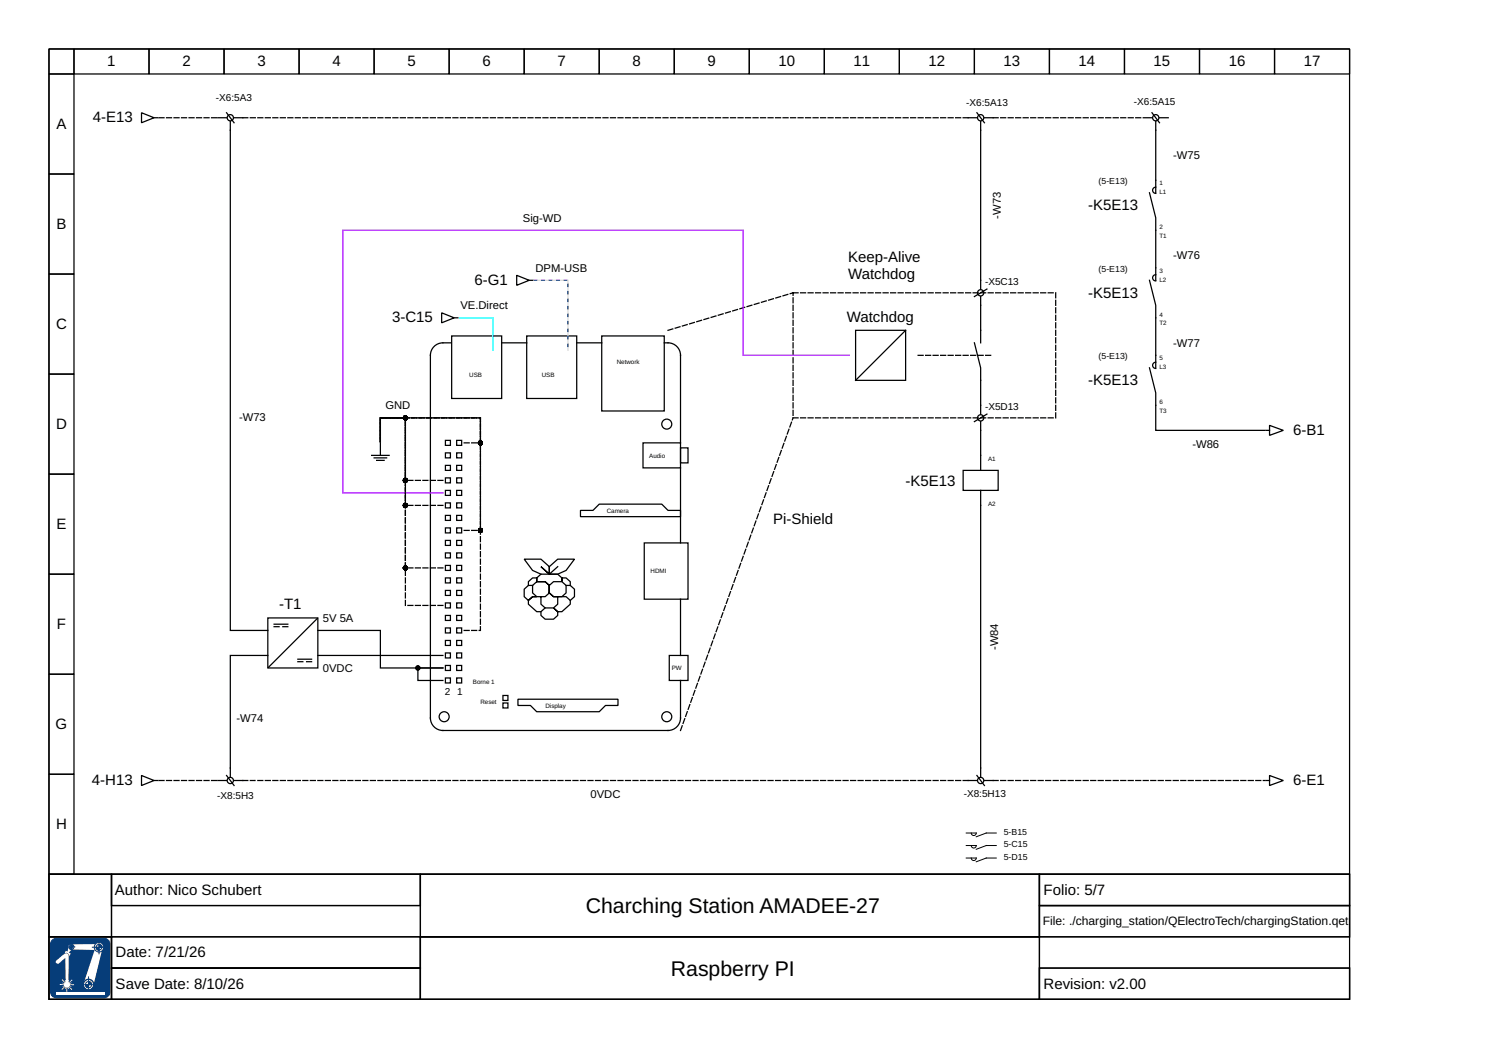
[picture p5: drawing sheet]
<svg xmlns="http://www.w3.org/2000/svg" width="297mm" height="210mm" viewBox="0 0 297 210" stroke-linecap="round" stroke-linejoin="round" font-family="sans-serif">
<g fill="none" stroke="#000" stroke-width=".25">
<path d="M9.8 9.8h260v165h-260zM9.8 9.8h5v5h-5zM9.8 14.8h5v20h-5zM14.8 9.8h15v5h-15zM29.8 9.8h15v5h-15zM44.8 9.8h15v5h-15zM59.8 9.8h15v5h-15zM74.8 9.8h15v5h-15zM89.8 9.8h15v5h-15zM104.8 9.8h15v5h-15zM119.8 9.8h15v5h-15zM134.8 9.8h15v5h-15z"/>
<path d="M149.8 9.8h15v5h-15zM164.8 9.8h15v5h-15zM179.8 9.8h15v5h-15zM194.8 9.8h15v5h-15zM209.8 9.8h15v5h-15zM224.8 9.8h15v5h-15zM239.8 9.8h15v5h-15zM254.8 9.8h15v5h-15zM9.8 34.8h5v20h-5zM9.8 54.8h5v20h-5zM9.8 74.8h5v20h-5zM9.8 94.8h5v20h-5z"/>
<path d="M9.8 114.8h5v20h-5zM9.8 134.8h5v20h-5zM9.8 154.8h5v20h-5zM9.8 174.8h260v25h-260zM9.8 174.8h12.5v12.5h-12.5zM22.3 174.8h61.7v6.2h-61.7zM84 174.8h123.8v12.5h-123.8zM207.8 174.8h62v6.2h-62zM9.8 187.3h12.5v12.5h-12.5zM207.8 181h62v6.3h-62z"/>
</g>
<path d="M10.3 188.1l.6-.5h.4h9.5a1.19 1.19 0 0 1 1.2 1.2v9.5a1.19 1.19 0 0 1-1.2 1.2h-9.5a1.19 1.19 0 0 1-1.2-1.2v-9.5z" fill-rule="evenodd" fill="#063d79"/>
<path d="M10.3 188.1l.6-.5h.4h9.5a1.19 1.19 0 0 1 1.2 1.2v9.5a1.19 1.19 0 0 1-1.2 1.2h-9.5a1.19 1.19 0 0 1-1.2-1.2v-9.5z" fill="none" stroke="#063d79" stroke-width=".2"/>
<path d="M11.2 198.4h9.7v.5h-9.7z" fill="#fff"/>
<g fill="#fff">
<path d="M13.7 189l.5-.2 4.9-.1a.91 .91 0 0 1 1.3 0 .91 .91 0 0 1 0 1.3l-1.7 7a.99 .99 0 0 1-1.3 .8 .99 .99 0 0 1-.6-1.4l2.1-6.5-4.5-.1-.6 .6 .3 .2-.3 .6a.57 .57 0 0 0-.3-.7 .57 .57 0 0 0-.7 .1l.4-.5 .3 .1z" fill-rule="evenodd"/>
<path d="M11.3 192l1.6-1.3 .6-.1a2.03 2.03 0 0 1 .2 1.8v3.6h.1l-.1 .3 .1 .1 .5-.6 .2 .1-.6 .6v.1l.4-.1-.3 .1v.2h.8v.2l-.8-.1v.1l.3 .2-.4-.1-.1 .1 .6 .6-.1 .1-.5-.6-.1 .1v.3l-.1-.3h-.2l.1 .8h-.3l.1-.8h-.1l-.2 .3 .1-.3-.1-.1-.6 .6-.1-.2 .6-.5-.1-.1-.3 .1 .3-.2v-.1h-.8v-.2l.8 .1v-.1l-.3-.2 .3 .1 .1-.2-.6-.5 .2-.1 .5 .6 .1-.1-.1-.3 .1 .1v-4.6l-1.3 1.1-.6-.1-.1-.2z" fill-rule="evenodd"/>
</g>
<circle cx="19.8" cy="189.4" r=".95" fill="none" stroke="#063d79" stroke-width=".21"/>
<g fill="none" stroke="#063d79" stroke-width=".2">
<path d="M18.4 189.4h2.3M19.8 188.4v2.4"/>
<circle cx="19.8" cy="189.4" r=".57"/>
</g>
<path d="M19.2 189.4h.6v.6a.61 .61 0 0 1-.6-.6z" fill-rule="evenodd" fill="#063d79"/>
<path d="M19.2 189.4h.6v.6a.61 .61 0 0 1-.6-.6z" fill="none" stroke="#063d79" stroke-width=".2"/>
<path d="M19.8 188.8a.61 .61 0 0 1 .6 .6h-.6z" fill-rule="evenodd" fill="#063d79"/>
<g fill="none" stroke="#063d79" stroke-width=".2">
<path d="M13.7 189.3h1.3M14.3 188.8v1.3M19.8 188.8a.61 .61 0 0 1 .6 .6h-.6z"/>
<circle cx="14.3" cy="189.3" r=".52"/>
<circle cx="14.3" cy="189.3" r=".31"/>
</g>
<path d="M14 189.3h.3v.3z" fill-rule="evenodd" fill="#063d79"/>
<path d="M14 189.3h.3v.3z" fill="none" stroke="#063d79" stroke-width=".2"/>
<path d="M14.3 189l.3 .3h-.3z" fill-rule="evenodd" fill="#063d79"/>
<g fill="none" stroke="#063d79" stroke-width=".2">
<path d="M14.3 189l.3 .3h-.3z"/>
<circle cx="17.7" cy="196.8" r=".63"/>
</g>
<circle cx="17.7" cy="196.8" r="1.06" fill="none" stroke="#063d79" stroke-width=".27"/>
<path d="M17.1 196.8h.6v.7a.62 .62 0 0 1-.6-.7z" fill-rule="evenodd" fill="#063d79"/>
<path d="M17.1 196.8h.6v.7a.62 .62 0 0 1-.6-.7z" fill="none" stroke="#063d79" stroke-width=".2"/>
<path d="M17.7 196.2a.62 .62 0 0 1 .6 .6h-.6z" fill-rule="evenodd" fill="#063d79"/>
<path d="M16.8 196.8h2.3M17.7 196.2a.62 .62 0 0 1 .6 .6h-.6zM17.7 195.2v2.6" fill="none" stroke="#063d79" stroke-width=".2"/>
<g fill="none" stroke="#000" stroke-width=".25">
<path d="M28.3 22.5l2.5 1-2.5 1zM30.8 23.5h.7M43.5 23.5h1.8M45.3 22.5l1.5 2M46 24.3v101.7h7.5M46.8 23.5h1.7M193.5 23.5h1.8M195.3 22.5l1.5 2M196 24.3v33.5M196.8 23.5h1.7M228.5 23.5h1.8M229.8 38.5l1.2 5v12.5"/>
<path d="M230.3 22.5l1.5 2M231 37.4a.62 .62 0 0 0-.6 .6 .62 .62 0 0 0 .6 .7M231 24.3v14.2M231.8 23.5h1.7M103.3 55l2.5 1-2.5 1zM105.8 56h.7M196 59.3v9.2M197.3 57.8l-2.5 1.5M229.8 56l1.2 5v12.5M231 54.9a.62 .62 0 0 0-.6 .6 .62 .62 0 0 0 .6 .7M88.3 62.5l2.5 1-2.5 1zM90 68.5a3.5 3.5 0 0 0-3.4 1l-.5 1-.1 .5v72.5a2.5 2.5 0 0 0 2.5 2.5h45a2.5 2.5 0 0 0 2.5-2.5v-7.5"/>
<path d="M90.3 67.2h10v12.5h-10zM90.8 63.5h.7M100.3 68.5h5M105.3 67.2h10v12.5h-10zM115.3 68.5h5M120.3 67.2h12.5v15h-12.5zM132.8 68.5a2.64 2.64 0 0 1 3.2 2.5v17.5M171 66h10v10h-10zM181 66l-10 10M194.8 68.5l1.2 5v9.3M229.8 73.5l1.2 5v7.5h21.8M231 72.4a.62 .62 0 0 0-.6 .6 .62 .62 0 0 0 .6 .7"/>
<path d="M74.3 91h3.5M74.8 91.5h2.5M75.3 92h1.5M76 88.5v2.5M89 98h1v1h-1zM89 95.5h1v1h-1zM89 93h1v1h-1zM89 90.5h1v1h-1zM89 88h1v1h-1zM91.3 98h1v1h-1zM91.3 95.5h1v1h-1zM91.3 93h1v1h-1z"/>
<path d="M91.3 90.5h1v1h-1zM91.3 88h1v1h-1zM128.5 88.5h7.5v5h-7.5zM136 89.5h1.5v3h-1.5zM136 93.5v15M192.5 94h7v4h-7zM196 84.3v9.7M196 98v57.3M197.3 82.8l-2.5 1.5M253 86h.8M253.8 85l2.7 1-2.7 1zM89 118h1v1h-1z"/>
<path d="M89 115.5h1v1h-1zM89 113h1v1h-1zM89 110.5h1v1h-1zM89 108h1v1h-1zM89 105.5h1v1h-1zM89 103h1v1h-1zM89 100.5h1v1h-1zM91.3 118h1v1h-1zM91.3 115.5h1v1h-1zM91.3 113h1v1h-1zM91.3 110.5h1v1h-1zM91.3 108h1v1h-1z"/>
<path d="M91.3 105.5h1v1h-1zM91.3 103h1v1h-1zM91.3 100.5h1v1h-1zM105.6 117v-.7l.9-.8h.8v.8v-.8l.8-.7h3.4l.8 .7v.8v-.8h.9l.8 .8v.7M106.5 117h-.9l-.8 .8v1.5l.8 .7 .9-.7h.8h-.8l-.9 .7v.8l1.7 1.5h.8l.9-.8M107.3 116.3h1.7l.8 .7v1.5v-1.5l.8-.7h1.7l.9 .7v1.5l-.9 .8h-1.7l-.8-.8-.8 .8h-1.7l-.8-.8v-1.5l.8-.7h1.7l.8 .7v1.5l.8 .8h.9v1.5l-.9 .7h-1.6l-.9-.7v-1.5M111.5 119.3h1.7l.8 .7v.8l-1.7 1.5h-.8l-.9-.8 .9 .8v.7l-.9 .8h-1.6l-.9-.8v-.7M111.5 113.3l-1.7 1.5-1.7-1.5 1.7 1.5v-1.5v1.5h1.7l1.7-.8 1.6-2.2h-3.3l-1.7 1.5-1.7-1.5h-3.3l1.7 2.2 1.6 .8M113.2 117h.8l.8 .8v1.5l-.8 .7M116 102h2.5l1.3-1.2h12.5l1.2 1.2h2.5v1.3h-20zM128.8 108.5h8.7v11.3h-8.7zM136 119.8v11.2"/>
<path d="M53.5 131h-7.5v24.3M53.5 123.5h10v10h-10zM54.8 125.3h1M54.8 124.8h2.7M56.5 125.3h1M59.5 132.3h1M59.5 131.8h2.8M61.3 132.3h1M63.4 123.6l-9.8 9.8M63.5 126h12.5v7.5h12.5h-5v2.5h5M63.5 131h25M89 135.5h1v1h-1z"/>
<path d="M89 133h1v1h-1zM89 130.5h1v1h-1zM89 128h1v1h-1zM89 125.5h1v1h-1zM89 123h1v1h-1zM89 120.5h1v1h-1zM91.3 135.5h1v1h-1zM91.3 133h1v1h-1zM91.3 130.5h1v1h-1zM91.3 128h1v1h-1zM91.3 125.5h1v1h-1zM91.3 123h1v1h-1z"/>
<path d="M91.3 120.5h1v1h-1zM100.5 139h1v1h-1zM103.5 139.8h20v1.2h-2.5l-1.2 1.3h-12.5l-1.3-1.3h-2.5zM133.8 131h3.7v5h-3.7zM28.3 155l2.5 1-2.5 1zM30.8 156h.7M43.5 156h1.8M45.3 155l1.5 2M46.8 156h1.7M100.5 140.5h1v1h-1zM193.5 156h1.8M195.3 155l1.5 2"/>
<path d="M196.8 156h1.7M253 156h.8M253.8 155l2.7 1-2.7 1zM9.8 187.3h12.5v12.5h-12.5zM22.3 187.3h61.7v6.2h-61.7zM22.3 193.5h61.7v6.3h-61.7zM84 187.3h123.8v12.5h-123.8zM207.8 193.5h62v6.3h-62z"/>
<circle cx="46" cy="23.5" r=".62"/>
<circle cx="196" cy="23.5" r=".62"/>
<circle cx="231" cy="23.5" r=".62"/>
<circle cx="196" cy="58.5" r=".62"/>
<circle cx="133.3" cy="84.8" r="1"/>
<circle cx="196" cy="83.5" r=".62"/>
<circle cx="46" cy="156" r=".62"/>
<circle cx="88.8" cy="143.3" r="1"/>
<circle cx="133.3" cy="143.3" r="1"/>
<circle cx="196" cy="156" r=".62"/>
</g>
<g fill="none" stroke="#000" stroke-width=".25" stroke-dasharray="1 .5">
<path d="M31.8 23.5h11.7M193.5 23.5h-145M198.5 23.5h30M158.5 58.5h52.5v25h-52.5zM133.5 66l25-7.5M183.5 71h15M88.5 96h-7.5v-12.5h-5v4.8M92.8 88.5h3.2v-5h-20v4.8M88.5 113.5h-7.5v-30h-5v4.8M88.5 101h-7.5v-17.5h-5v4.8M92.8 106h3.2v-22.5h-20v4.8M88.5 121h-7.5v-37.5h-5v4.8"/>
<path d="M92.8 126h3.2v-42.5h-20v4.8M31.8 156h11.7M48.5 156h145M136 146l22.5-62.5M198.5 156h54.3"/>
</g>
<path d="M193.1 166.5h2a.5 .5 0 0 1-.5 .5 .5 .5 0 0 1-.5-.5M193.1 169h2a.5 .5 0 0 1-.5 .5 .5 .5 0 0 1-.5-.5M193.1 171.5h2a.5 .5 0 0 1-.5 .5 .5 .5 0 0 1-.5-.5M199.1 166.5h-2l-2 .8M199.1 169h-2l-2 .8M199.1 171.5h-2l-2 .8" fill="none" stroke="#000" stroke-width=".2"/>
<g fill="#000" stroke="#000" stroke-width=".25">
<circle cx="81" cy="96" r=".38"/>
<circle cx="81" cy="83.5" r=".38"/>
<circle cx="96" cy="88.5" r=".38"/>
<circle cx="81" cy="101" r=".38"/>
<circle cx="81" cy="113.5" r=".38"/>
<circle cx="96" cy="106" r=".38"/>
<circle cx="83.5" cy="133.5" r=".38"/>
</g>
<path d="M106.8 56h6.7v14" fill="none" stroke="#dadada" stroke-width=".25"/>
<path d="M106.8 56h6.7v14" fill="none" stroke="#05f" stroke-width=".25" stroke-dasharray=".5 1"/>
<path d="M169.8 71h-21.3v-25h-80v52.5h20" fill="none" stroke="#a0f" stroke-width=".25"/>
<path d="M91.8 63.5h6.7v6.5" fill="none" stroke="#0ff" stroke-width=".25"/>
<g font-size="4.2">
<text x="117.1" y="182.5">Charching Station AMADEE-27</text>
<text x="134.1" y="195">Raspberry PI</text>
</g>
<g font-size="3">
<text x="21.5" y="13.3">1</text>
<text x="36.5" y="13.3">2</text>
<text x="51.5" y="13.3">3</text>
<text x="66.4" y="13.3">4</text>
<text x="81.4" y="13.3">5</text>
<text x="96.4" y="13.3">6</text>
<text x="111.4" y="13.3">7</text>
<text x="126.4" y="13.3">8</text>
<text x="141.4" y="13.3">9</text>
<text x="155.6" y="13.3">10</text>
<text x="170.6" y="13.3">11</text>
<text x="185.6" y="13.3">12</text>
<text x="200.6" y="13.3">13</text>
<text x="215.6" y="13.3">14</text>
<text x="230.6" y="13.3">15</text>
<text x="245.6" y="13.3">16</text>
<text x="260.6" y="13.3">17</text>
<text x="11.3" y="25.8">A</text>
<text x="18.5" y="24.4">4-E13</text>
<text x="11.3" y="45.8">B</text>
<text x="217.5" y="42">-K5E13</text>
<text x="169.5" y="52.3">Keep-Alive</text>
<text x="94.9" y="56.9">6-G1</text>
<text x="169.5" y="55.8">Watchdog</text>
<text x="217.5" y="59.5">-K5E13</text>
<text x="11.2" y="65.8">C</text>
<text x="78.4" y="64.4">3-C15</text>
<text x="169.3" y="64.4">Watchdog</text>
<text x="217.5" y="77">-K5E13</text>
<text x="11.2" y="85.8">D</text>
<text x="258.5" y="86.9">6-B1</text>
<text x="181" y="97.2">-K5E13</text>
<text x="11.3" y="105.8">E</text>
<text x="154.5" y="104.8">Pi-Shield</text>
<text x="11.4" y="125.8">F</text>
<text x="55.8" y="121.8">-T1</text>
<text x="11.1" y="145.8">G</text>
<text x="18.4" y="156.9">4-H13</text>
<text x="258.5" y="156.9">6-E1</text>
<text x="11.2" y="165.8">H</text>
<text x="23" y="178.9">Author: Nico Schubert</text>
<text x="208.6" y="178.9">Folio: 5/7</text>
<text x="23.1" y="191.4">Date: 7/21/26</text>
<text x="23.1" y="197.7">Save Date: 8/10/26</text>
<text x="208.6" y="197.7">Revision: v2.00</text>
</g>
<text font-size="2.4" x="208.4" y="185">File: ./charging_station/QElectroTech/chargingStation.qet</text>
<g font-size="2.2">
<text x="234.5" y="31.8">-W75</text>
<text x="104.5" y="44.3">Sig-WD</text>
<text x="200" y="43.7" transform="rotate(-90 200 43.7)">-W73</text>
<text x="234.5" y="51.8">-W76</text>
<text x="107" y="54.3">DPM-USB</text>
<text x="92" y="61.8">VE.Direct</text>
<text x="234.5" y="69.3">-W77</text>
<text x="77" y="81.8">GND</text>
<text x="47.8" y="84.2">-W73</text>
<text x="238.3" y="89.5">-W86</text>
<text x="64.5" y="124.3">5V 5A</text>
<text x="199.5" y="130" transform="rotate(-90 199.5 130)">-W84</text>
<text x="64.5" y="134.3">0VDC</text>
<text x="47.3" y="144.3">-W74</text>
<text x="118" y="159.5">0VDC</text>
</g>
<g font-size="2">
<text x="43.2" y="20.3">-X6:5A3</text>
<text x="193.2" y="21.3">-X6:5A13</text>
<text x="226.6" y="21">-X6:5A15</text>
<text x="196.9" y="56.9">-X5C13</text>
<text x="196.9" y="81.9">-X5D13</text>
<text x="88.9" y="139">2</text>
<text x="91.4" y="139">1</text>
<text x="43.4" y="159.8">-X8:5H3</text>
<text x="192.7" y="159.3">-X8:5H13</text>
</g>
<g font-size="1.7">
<text x="219.6" y="36.8">(5-E13)</text>
<text x="219.6" y="54.3">(5-E13)</text>
<text x="219.6" y="71.8">(5-E13)</text>
<text x="200.6" y="166.9">5-B15</text>
<text x="200.6" y="169.4">5-C15</text>
<text x="200.6" y="171.9">5-D15</text>
</g>
<g font-size="1.2">
<text x="231.8" y="37">1</text>
<text x="231.8" y="38.8">L1</text>
<text x="231.8" y="45.8">2</text>
<text x="231.8" y="47.5">T1</text>
<text x="231.8" y="54.5">3</text>
<text x="231.8" y="56.3">L2</text>
<text x="231.8" y="63.3">4</text>
<text x="231.8" y="65">T2</text>
<text x="93.8" y="75.3">USB</text>
<text x="108.3" y="75.3">USB</text>
<text x="123.3" y="72.8">Network</text>
<text x="231.8" y="72">5</text>
<text x="231.8" y="73.8">L3</text>
<text x="231.8" y="80.8">6</text>
<text x="231.8" y="82.5">T3</text>
<text x="129.8" y="91.5">Audio</text>
<text x="197.5" y="92.1">A1</text>
<text x="197.5" y="101.1">A2</text>
<text x="121.3" y="102.5">Camera</text>
<text x="130" y="114.5">HDMI</text>
<text x="94.5" y="136.8">Borne 1</text>
<text x="134.3" y="134">PW</text>
<text x="96" y="140.8">Reset</text>
<text x="109" y="141.5">Display</text>
</g>
</svg>
